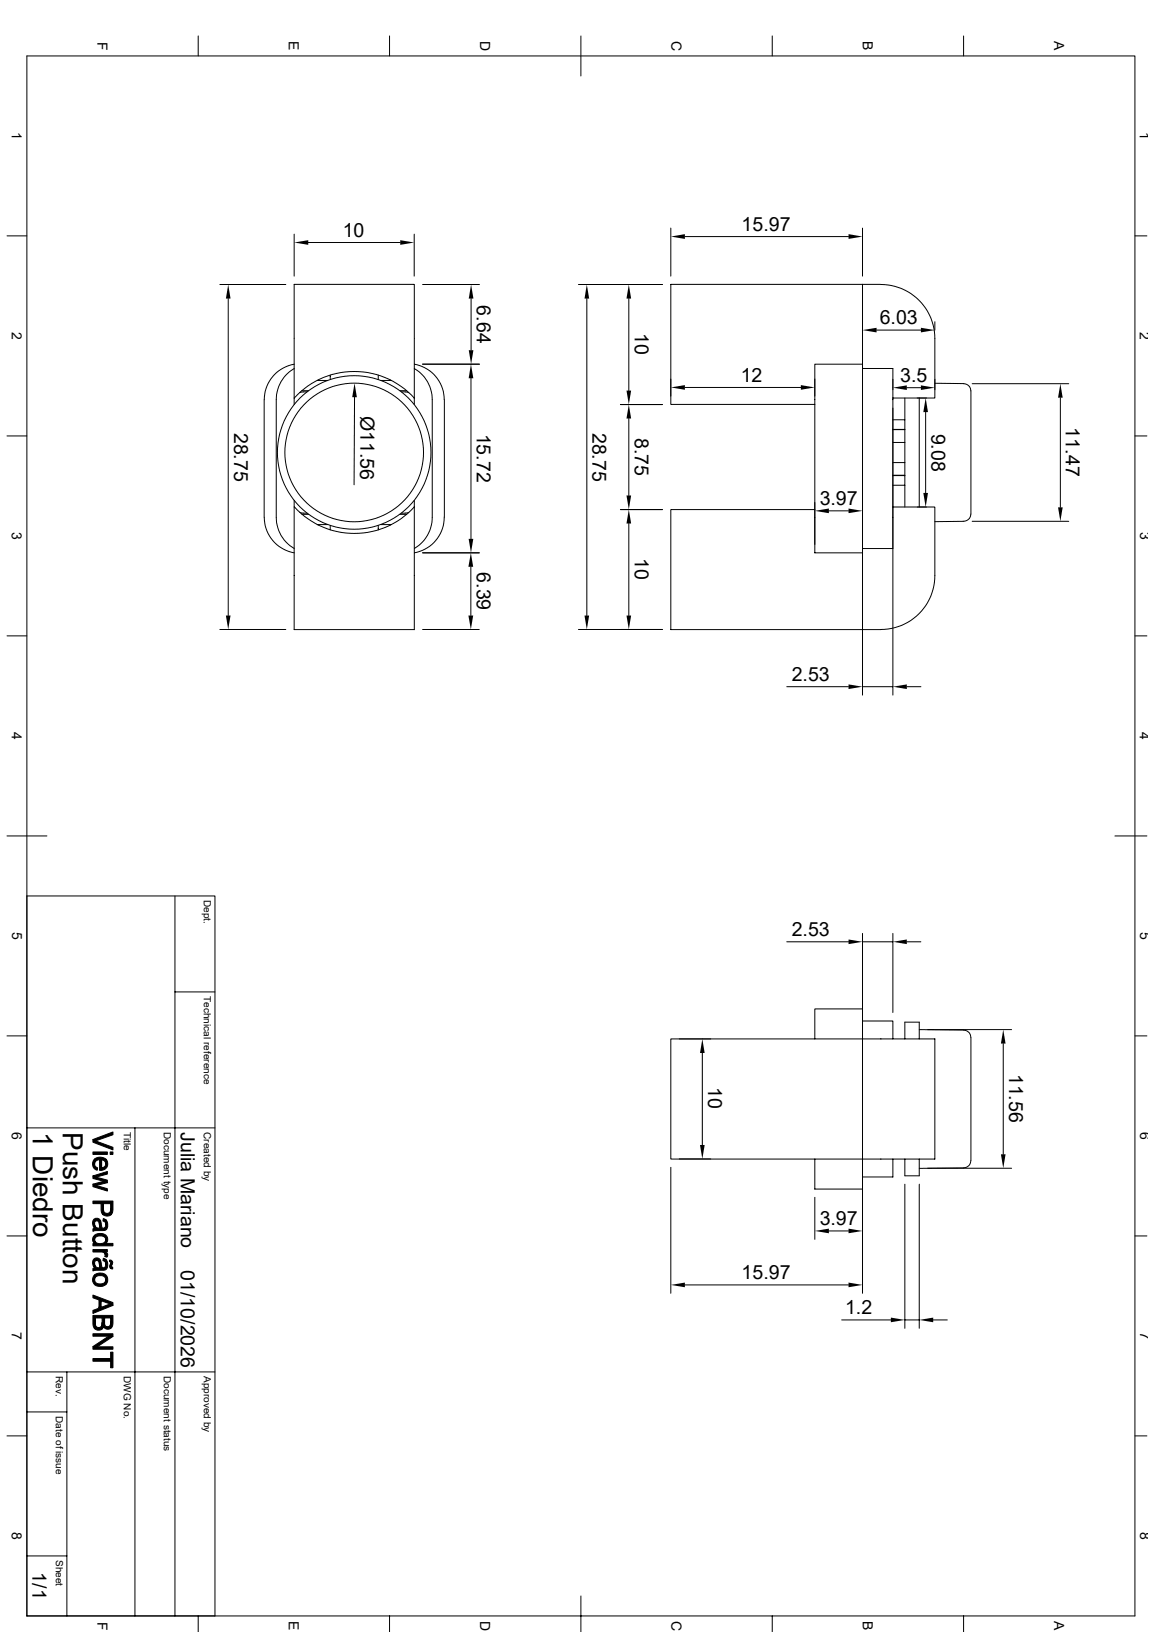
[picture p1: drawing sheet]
<svg xmlns="http://www.w3.org/2000/svg" width="420mm" height="594mm" viewBox="0 0 420 594" stroke-linecap="round" stroke-linejoin="round" font-family="sans-serif">
<g fill="none" stroke="#000" stroke-width=".36">
<path d="M72.1 13.1v7.3M141.8 13.1v7.3M211.4 13.1v14.5M281.1 13.1v7.3M350.7 13.1v7.3M9.8 20.4h403.2v567.7h-403.2zM2.5 85.9h7.3M107.1 85.2v15.3M112.2 88.3h33.5M150.7 85.2v15.3M244.1 83v17.5M249.3 86.1h59.5"/>
<path d="M313.9 83v17.5M413 85.9h4.4M80 103.5h24M83.1 108.7v115.3M153.8 103.5h20.7M171.4 108.7v18.8M210.5 103.5h30.6M213.6 108.7v115.3M228.9 108.7v33.5M313.9 103.5v29M340.2 117.1v3M107.1 134.1a12.9 12.9 0 0 0-6.6 11.4v42.8a12.9 12.9 0 0 0 6.6 11.3"/>
<path d="M107.1 132.5a13.2 13.2 0 0 0-11 13l.1 42.8a13.2 13.2 0 0 0 10.9 12.9M115.4 138.5h3.8M115.8 138.3v.2M120.2 136.5v1.6M137.7 136.5v1.6M138.6 138.5h3.9M142 138.3v.2M150.7 134.1a12.9 12.9 0 0 1 6.6 11.4v42.8a13.1 13.1 0 0 1-6.5 11.3M150.8 132.5a13.2 13.2 0 0 1 10.9 13v42.8a13.2 13.2 0 0 1-10.9 12.9M153.8 132.5h20.7M171.4 137.7v58.4M244.1 138v6.2"/>
<path d="M296.5 138v6.2M313.9 132.5v120.5M313.9 132.5h-17.4v65.7M313.9 134.1h11.1v118.9M319 120.1h16.2M325 138v3.8M340.2 139.5l10.6 .1M340.2 138v3.8M350.8 139.7a2.6 2.6 0 0 1 2.5 2.5M353.8 139.7h35.2M2.5 158.7h7.3M107.1 147.2v-43.7h43.7v43.7"/>
<path d="M107.1 144.9a29.5 29.5 0 0 1 43.6 0M107.1 144.9h.1M109.9 142.2h2.4M111.8 142.6l-2.7 .3M129 144.6l-.1 31.8M145.5 142.2h2.5M146.1 142.6l2.7 .3M150.7 144.9h.1M225.8 147.2h15.3M228.9 152.3v28M249.3 141h42.2M325 156.4h4.3"/>
<path d="M325 152.8h4.3M325 156.3h4.3M325 144.9h15.2v-21.7a19.7 19.7 0 0 0-19.6-19.7h-76.5v43.7h52.4M329.3 144.9v39.6M330 141.1h5.2M333.8 144.9h3.4M334.6 144.9v39.6M336.9 150v29.4M353.4 142.2v44.9M385.9 144.7v40M413 158.7h4.4M325 173h4.3"/>
<path d="M325 176.6h4.3M325 173.1h4.3M325 161h4.3M325 168.4h4.3M107.1 182.2v47h43.7v-47M107.1 184.5a29.5 29.5 0 0 0 43.7 0h-.1M109.1 186.5l1.3 .2M109.9 187.2h2.4M110.4 186.8h1.4M115.4 190.9h3.8M115.8 190.9v.2M120.2 191.3v1.6"/>
<path d="M137.7 191.3v1.6M138.6 190.9h3.9M142 190.9v.2M145.5 187.2h2.5M146.1 186.8h1.4M148.8 186.5l-1.3 .2M225.8 185.5h15.3M228.9 190.5v33.5M296.5 185.5h-52.4v43.7h69.8M296.5 188.3v12.9h17.4M301.7 185.9h7.1M313.9 188.3v12.9"/>
<path d="M325 184.5h15.2v25a19.7 19.7 0 0 1-19.6 19.6M325 188.3v11.3h-11.1M333.8 184.5h3.4M353.3 187.1a2.6 2.6 0 0 1-2.5 2.6l-10.6 .2M353.8 189.7h35.2M153.8 201.2h20.7M171.4 206.3v17.7M313.9 201.2v28h6.7M2.5 231.4h7.3M80 229.1h24M153.8 229.1h20.6M210.5 229.1h30.6"/>
<path d="M413 231.4h4.4M286.3 249.9h22.5M313.9 249.9h11.1M330 249.9h5.2M2.5 304.2h14.6M405.8 304.2h11.6M9.8 326.1h68.4v262M63.7 326.1v262M313.9 339.7v28.8M325 339.7v28.8M286.3 342.8h22.5M313.9 342.8h11.1"/>
<path d="M330 342.8h5.2M2.5 377h7.3M63.7 361h14.5M247.2 378.1h11.5M296.5 378.1v-10.9h17.4v10.9M313.9 378.1h-69.8v43.8h69.8M313.9 378.1v43.8M313.9 371.6h11.1v6.5M313.9 378.1h26.3v43.8h-26.3M329.3 378.1v-6.1h5.3v6.1M334.6 374.7l16.2 .2M337.6 374.7h30.6"/>
<path d="M350.8 374.9a2.6 2.6 0 0 1 2.5 2.6M353.4 377.5v44.9M365.1 379.8v40.3M413 377h4.4M255.6 383.2v33.5M9.8 410.5h68.4M49.1 410.5v177.6M244.1 424.9v45.8M247.2 421.8h11.5M296.5 421.9v10.9h17.4v-10.9M296.5 435.8v15.3M313.9 424.9v45.8"/>
<path d="M325 421.9v6.5h-11.1M329.3 431v52.4M329.3 421.9v6h5.3v-6M334.6 431v52.4M337.6 425.2h30.6M350.8 425.1l-16.2 .1M353.3 422.4a2.6 2.6 0 0 1-2.5 2.6M2.5 449.8h7.3M301.7 448h7.1M413 449.8h4.4M249.3 467.7h59.5M9.8 499.3h68.4"/>
<path d="M24.3 499.3v88.8M306.3 480.4h17.9M329.3 480.4h5.3M339.6 480.4h5.2M9.8 513.9h14.5M2.5 522.6h7.3M413 522.6h4.4M9.8 566.3h14.5M72.1 588.1v5.8M141.8 588.1v5.8M211.4 580.9v13M281.1 588.1v5.8"/>
<path d="M350.7 588.1v5.8"/>
<circle cx="128.9" cy="164.7" r="25.2"/>
<circle cx="128.9" cy="164.7" r="27.9"/>
</g>
<g fill="#000" stroke="#000" stroke-width=".36">
<path d="M33.8 414.7l7.3 2.9v.9l-7.3-2.8z" fill-rule="evenodd"/>
<path d="M33.8 414.7l7.3-2.7v1l-6.5 2.2z" fill-rule="evenodd"/>
<path d="M34.4 421.9l.1 2.3 1 .8-.1 .9a2.42 2.42 0 0 1-1-4z" fill-rule="evenodd"/>
<path d="M34.5 421.7a3.4 3.4 0 0 1 4 .2v1.7l-.6-1.1-.9-.4v3.8l-.8 .1v-3.9l-1.3 .5-.5 1.1z" fill-rule="evenodd"/>
<path d="M33.8 419.3h5.3v.9h-5.3z" fill-rule="evenodd"/>
<path d="M33.8 428l5.3-1.6v.9l-4.2 1.2z" fill-rule="evenodd"/>
<path d="M33.8 431l4.1-1.1 1.2 .5-4.1 1.1z" fill-rule="evenodd"/>
<path d="M33.8 431l5.3 1.6v.9l-5.3-1.6z" fill-rule="evenodd"/>
<path d="M33.8 428l5.3 1.5v.9l-5.3-1.5z" fill-rule="evenodd"/>
<path d="M37 422.1v2.9l1-.3 .4-.6 .1-2.2a2.35 2.35 0 0 1 .6 2.5 2.35 2.35 0 0 1-2.1 1.5z" fill-rule="evenodd"/>
<path d="M40.1 419.3h1v.9h-1z" fill-rule="evenodd"/>
<path d="M33.8 437.1h7.3v3.2l-.3 1.4-.5 .5v-4.1h-2.7l-.1 4-.7-1.3v-2.7h-3z" fill-rule="evenodd"/>
<path d="M34.4 445.3l.1 1.8z" fill-rule="evenodd"/>
<path d="M34.3 449.7l.2 2.9a1.84 1.84 0 0 1-.2-2.9z" fill-rule="evenodd"/>
<path d="M34.2 443.7l1.2-.3 1 .6v3v-.3a2.31 2.31 0 0 0-1.2-2.4 .83 .83 0 0 0-.8 1l-.1 1.6a2.42 2.42 0 0 1-.1-3.2z" fill-rule="evenodd"/>
<path d="M34.2 458.1l1.2-.3 1 .7v2.9v-.3a2.31 2.31 0 0 0-1.2-2.3 .83 .83 0 0 0-.8 1l-.1 1.5a2.48 2.48 0 0 1-.1-3.2z" fill-rule="evenodd"/>
<path d="M37.6 443.5l.9 .4v1.8l-.2-.9-.8-.4z" fill-rule="evenodd"/>
<path d="M37.6 458l.9 .3v1.9l-.2-.9-.8-.4z" fill-rule="evenodd"/>
<path d="M33.8 454.8h5.3v.8h-.8v1l-.3-.6-.7-.3h-3.5z" fill-rule="evenodd"/>
<path d="M34.5 445.9l.7 .9 1.2 .2 .1-2.8 .4 1.7a.86 .86 0 0 0 .9 1.1 .86 .86 0 0 0 .7-1.3v-1.8a2.39 2.39 0 0 1-.6 3.9l-3.1 .1-1 .2v-.8l.7-.2z" fill-rule="evenodd"/>
<path d="M34.4 449.6a2.89 2.89 0 0 1 4.8 1.5l-.2 .9-.5 .5v-1.3a2.28 2.28 0 0 0-3.7-.8l-.4 .8z" fill-rule="evenodd"/>
<path d="M38.3 455.6l.9 .9-.3 1.1-.8-.3z" fill-rule="evenodd"/>
<path d="M37.6 438.1v1.8a1.36 1.36 0 0 0 1.3 1.7 1.36 1.36 0 0 0 1.4-1.7v2.3a2.45 2.45 0 0 1-2.8-.1z" fill-rule="evenodd"/>
<path d="M39.9 458.6a1.12 1.12 0 0 1 1.1 .7 1.12 1.12 0 0 1-.4 1.3v1.2l-.3-2.4-.4-.2z" fill-rule="evenodd"/>
<path d="M34.5 451.6a2.24 2.24 0 0 0 2.1 1 2.24 2.24 0 0 0 1.9-1.4v1.3h2.6v.9h-7.3v-.8h.7z" fill-rule="evenodd"/>
<path d="M34.4 459.8l.1 1.7z" fill-rule="evenodd"/>
<path d="M34.2 464.2l.2-.2v1.8a2.12 2.12 0 0 0 2 1.5 2.12 2.12 0 0 0 2.1-1.5v1.7a2.75 2.75 0 0 1-3.4 .5 2.75 2.75 0 0 1-1.2-3.2z" fill-rule="evenodd"/>
<path d="M34.5 460.4l.7 .9 1.2 .1 .1-2.8 .4 1.7a.86 .86 0 0 0 .9 1.1 .86 .86 0 0 0 .7-1.2v-1.9a2.39 2.39 0 0 1-.6 4h-3.1l-1 .3v-.9l.7-.2z" fill-rule="evenodd"/>
<path d="M34.5 463.9a2.78 2.78 0 0 1 3.2-.4 2.78 2.78 0 0 1 1.5 2.9l-.7 1.1v-1.7a2.2 2.2 0 0 0-3.8-.8l-.3 .8z" fill-rule="evenodd"/>
<path d="M40.3 459.6l.1 2.1-.2-.1a1.76 1.76 0 0 1 .1-2z" fill-rule="evenodd"/>
<path d="M40.6 460.8l.4 .4v.7l-.4-.1z" fill-rule="evenodd"/>
<path d="M33.8 471.3l7.3 2.8v1l-.8-.5-3.5-1.2-.8 2.7v-3l-2.2-.7z" fill-rule="evenodd"/>
<path d="M36.8 473.4v2.4l3.5-1.2 .8 .5-7.3 2.9v-1.1l2.2-.8z" fill-rule="evenodd"/>
<path d="M34.7 479.7v1.8a1.32 1.32 0 0 0 1.3 1.6 1.32 1.32 0 0 0 1.2-1.8v2.4l-1 .4-1.4-.3z" fill-rule="evenodd"/>
<path d="M38.1 479.7v1.5a1.2 1.2 0 0 0 1.2 1.7 1.2 1.2 0 0 0 1-1.8v2.4l-1.3 .3-.8-.4-.3-.2z" fill-rule="evenodd"/>
<path d="M33.8 490.1l7.3 .1v.9h-7.3z" fill-rule="evenodd"/>
<path d="M33.8 485.4h7.3v1l-7.3-.1z" fill-rule="evenodd"/>
<path d="M33.8 490.1l5.7-3.8 1.6 .1-5.7 3.8z" fill-rule="evenodd"/>
<path d="M33.8 478.7h7.3v3l-.3 1.2-.5 .6v-3.8h-2.2l-.2 3.5-.2-.4-.5 .9v-4h-2.5l-.1 4-.7-1.4z" fill-rule="evenodd"/>
<path d="M33.8 494.5h6.5v-2.4h.8v5.7h-.8v-2.4h-6.5z" fill-rule="evenodd"/>
</g>
<g fill="#000">
<path d="M107.1 88.3l5.1-.9v1.7zM145.7 87.4l5 .9-5 .8zM244.1 86.1l5.2-.9v1.8zM308.8 85.2l5.1 .9-5.1 .9zM83.1 103.5l.8 5.2h-1.7zM171.4 103.5l.9 5.2h-1.7zM213.6 103.5l.8 5.2h-1.7zM228.9 103.5l.8 5.2h-1.7zM313.9 120.1l5.1-.8v1.7zM335.2 119.3l5 .8-5 .9zM171.4 132.5l.9 5.2h-1.7zM170.6 127.5h1.7l-.9 5z"/>
<path d="M129 139.4l.9 5.2h-1.7zM228 142.2h1.7l-.8 5zM228.9 147.2l.8 5.1h-1.7zM244.1 141l5.2-.8v1.7zM291.5 140.2l5 .8-5 .9zM325 141.1l5-.8v1.6zM335.2 140.3l5 .8-5 .8zM336.9 144.9l.8 5.1h-1.7zM385.9 139.7l.9 5h-1.7zM336 179.4h1.7l-.8 5.1zM170.6 196.1h1.7l-.9 5.1zM228 180.3h1.7l-.8 5.2z"/>
<path d="M228.9 185.5l.8 5h-1.7zM296.5 185.9l5.2-.8v1.7zM308.8 185.1l5.1 .8-5.1 .9zM385.1 184.7h1.7l-.9 5zM171.4 201.2l.8 5.1h-1.7zM82.2 224h1.7l-.8 5.1zM170.5 224h1.7l-.8 5.1zM212.7 224h1.7l-.8 5.1zM228 224h1.7l-.8 5.1zM308.8 249.1l5.1 .8-5.1 .9zM325 249.9l5-.8v1.7zM308.8 341.9l5.1 .9-5.1 .8z"/>
<path d="M325 342.8l5-.9v1.7zM365.1 374.7l.9 5.1h-1.7zM255.6 378.1l.9 5.1h-1.7zM254.8 416.7h1.7l-.9 5.1zM364.3 420.1h1.7l-.9 5.1zM296.5 448l5.2-.8v1.7zM308.8 447.2l5.1 .8-5.1 .9zM244.1 467.7l5.2-.9v1.7zM308.8 466.8l5.1 .9-5.1 .8zM324.2 479.6l5.1 .8-5.1 .8zM334.6 480.4l5-.8v1.6z"/>
</g>
<g font-size="10.2">
<text x="12" y="412" transform="rotate(90 12 412)">1 Diedro</text>
<text x="22.9" y="412" transform="rotate(90 22.9 412)">Push Button</text>
</g>
<g font-size="7.1">
<text x="269.9" y="83.9">15.97</text>
<text x="124.7" y="86.1">10</text>
<text x="173.6" y="111.2" transform="rotate(90 173.6 111.2)">6.64</text>
<text x="320.2" y="118">6.03</text>
<text x="231" y="121.2" transform="rotate(90 231 121.2)">10</text>
<text x="269.6" y="139">12</text>
<text x="327.7" y="139">3.5</text>
<text x="131.2" y="151.4" transform="rotate(90 131.2 151.4)">Ø11.56</text>
<text x="387.9" y="155.6" transform="rotate(90 387.9 155.6)">11.47</text>
<text x="85.2" y="157.5" transform="rotate(90 85.2 157.5)">28.75</text>
<text x="173.5" y="157.8" transform="rotate(90 173.5 157.8)">15.72</text>
<text x="215.7" y="157.5" transform="rotate(90 215.7 157.5)">28.75</text>
<text x="231" y="159.4" transform="rotate(90 231 159.4)">8.75</text>
<text x="339" y="157.8" transform="rotate(90 339 157.8)">9.08</text>
<text x="298.3" y="183.8">3.97</text>
<text x="231" y="203.1" transform="rotate(90 231 203.1)">10</text>
<text x="173.5" y="208.3" transform="rotate(90 173.5 208.3)">6.39</text>
<text x="288.2" y="247.8">2.53</text>
<text x="288.2" y="340.7">2.53</text>
<text x="257.7" y="395.8" transform="rotate(90 257.7 395.8)">10</text>
<text x="367.2" y="390.8" transform="rotate(90 367.2 390.8)">11.56</text>
<text x="65.8" y="412" transform="rotate(90 65.8 412)">Julia Mariano</text>
<text x="298.3" y="445.9">3.97</text>
<text x="65.8" y="462.2" transform="rotate(90 65.8 462.2)">01/10/2026</text>
<text x="269.9" y="465.5">15.97</text>
<text x="307.6" y="478.4">1.2</text>
<text x="11.8" y="572.3" transform="rotate(90 11.8 572.3)">1/1</text>
</g>
<g font-size="5.1">
<text x="35.5" y="15.2" transform="rotate(90 35.5 15.2)">F</text>
<text x="105.2" y="15" transform="rotate(90 105.2 15)">E</text>
<text x="174.8" y="14.9" transform="rotate(90 174.8 14.9)">D</text>
<text x="244.4" y="14.9" transform="rotate(90 244.4 14.9)">C</text>
<text x="314.1" y="15" transform="rotate(90 314.1 15)">B</text>
<text x="383.7" y="15" transform="rotate(90 383.7 15)">A</text>
<text x="4.3" y="48" transform="rotate(90 4.3 48)">1</text>
<text x="414.9" y="48" transform="rotate(90 414.9 48)">1</text>
<text x="4.3" y="120.8" transform="rotate(90 4.3 120.8)">2</text>
<text x="414.9" y="120.9" transform="rotate(90 414.9 120.9)">2</text>
<text x="4.4" y="193.6" transform="rotate(90 4.4 193.6)">3</text>
<text x="414.9" y="193.6" transform="rotate(90 414.9 193.6)">3</text>
<text x="4.3" y="266.4" transform="rotate(90 4.3 266.4)">4</text>
<text x="414.9" y="266.4" transform="rotate(90 414.9 266.4)">4</text>
<text x="4.4" y="339.2" transform="rotate(90 4.4 339.2)">5</text>
<text x="415" y="339.2" transform="rotate(90 415 339.2)">5</text>
<text x="4.4" y="412" transform="rotate(90 4.4 412)">6</text>
<text x="414.9" y="412" transform="rotate(90 414.9 412)">6</text>
<text x="4.4" y="484.8" transform="rotate(90 4.4 484.8)">7</text>
<text x="414.9" y="484.8" transform="rotate(90 414.9 484.8)">7</text>
<text x="4.4" y="557.6" transform="rotate(90 4.4 557.6)">8</text>
<text x="414.9" y="557.6" transform="rotate(90 414.9 557.6)">8</text>
<text x="35.5" y="590.2" transform="rotate(90 35.5 590.2)">F</text>
<text x="105.2" y="590.1" transform="rotate(90 105.2 590.1)">E</text>
<text x="174.8" y="590" transform="rotate(90 174.8 590)">D</text>
<text x="244.4" y="590" transform="rotate(90 244.4 590)">C</text>
<text x="314.1" y="590.1" transform="rotate(90 314.1 590.1)">B</text>
<text x="383.7" y="590.1" transform="rotate(90 383.7 590.1)">A</text>
</g>
<g font-size="3.6">
<text x="74.1" y="327.5" transform="rotate(90 74.1 327.5)">Dept.</text>
<text x="74.1" y="362.5" transform="rotate(90 74.1 362.5)">Technical reference</text>
<text x="45" y="412" transform="rotate(90 45 412)">Title</text>
<text x="59.6" y="412" transform="rotate(90 59.6 412)">Document type</text>
<text x="74.1" y="412" transform="rotate(90 74.1 412)">Created by</text>
<text x="20.3" y="500.8" transform="rotate(90 20.3 500.8)">Rev.</text>
<text x="45" y="500.8" transform="rotate(90 45 500.8)">DWG No.</text>
<text x="59.6" y="500.8" transform="rotate(90 59.6 500.8)">Document status</text>
<text x="74.1" y="500.8" transform="rotate(90 74.1 500.8)">Approved by</text>
<text x="20.3" y="515.3" transform="rotate(90 20.3 515.3)">Date of issue</text>
<text x="20.3" y="567.7" transform="rotate(90 20.3 567.7)">Sheet</text>
</g>
</svg>
